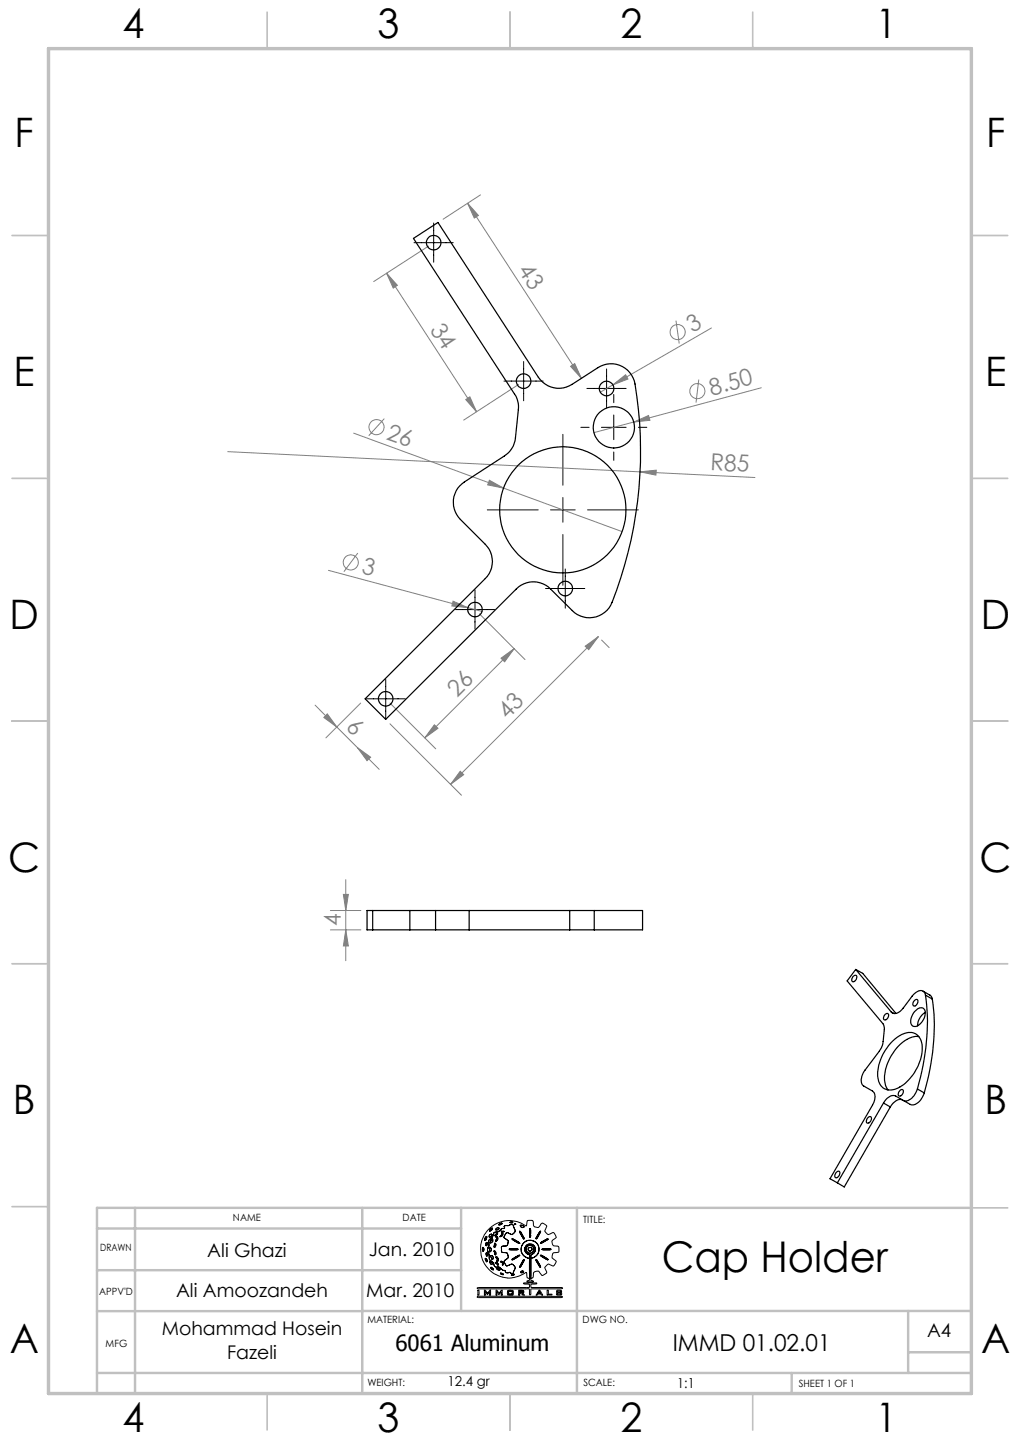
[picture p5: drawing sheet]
<svg xmlns="http://www.w3.org/2000/svg" width="210mm" height="297mm" viewBox="0 0 210 297" stroke-linecap="round" stroke-linejoin="round" font-family="sans-serif">
<g fill="none" stroke="#808080" stroke-width=".21">
<path d="M79.6 56.3l2.2 2.5-.8 .5zM79.6 56.3l18.5 28.5M88.2 50.7l-11.3 7.3M96.3 41.9l2.2 2.5-.9 .5zM96.3 41.9l23.4 36M98.9 40.1l-7.7 5.1M106.8 79.2l-11.3 7.3M117.5 75.5l.8-.6 1.4 3zM126.2 79.3l2.6-2.1 .5 .9zM126.2 79.3l-2.6 1.5M139.2 66l.6 4.8M143.9 78.2l-.6 4.7"/>
<path d="M146.5 67.6l-20.3 11.7M156.7 79.9l-34.4 9.2M46.9 93l84.9 4.2M72.8 89.2l55.3 20.3M79.1 86.2l-3.2 3.5M95.9 82.3l.8-.6 1.4 3.1zM100.8 98.9l2.9 1.6-3.3-.6zM130.5 86.9l3-1.3 .3 1zM131.8 97.2l3.3-.4-.1 1.1zM131.8 97.2l23.6 1.2M67.6 117.5l28.7 7.7M73.7 113.9l-2.9 3.9"/>
<path d="M93.3 123.8l3 1.4-3.3-.4zM96.3 125.2l2.9 .7M98.7 126.4l9.4 9.5M103.2 135.6l2.7-2-2 2.7zM105.9 133.6l-18.4 18.4M120.5 133.1l2.7-2-2 2.7zM123.2 131.1l-30.4 30.4M123.9 131.8l1.5 1.6M64.9 145.2l4.5 4.6M67.4 147l2 2.8-2.7-2zM69.4 149.8l8.7 8.7M73.6 154l2.7 2-.7 .7z"/>
<path d="M74.3 144.8l-7.2 7.2M80.3 144.8l9.4 9.4M80.3 149.1l14.7 14.7M89.4 149.3l.8 .7-2.7 2zM94.8 158.9l.7 .7-2.7 1.9zM68 187.5h6.3M68 191.5h6.3M70.7 184.2h1l-.5 3.3zM71.2 191.5l.5 3.3h-1zM71.2 181.2v16.7"/>
<circle cx="139.5" cy="68.4" r="1.56"/>
<circle cx="77.5" cy="88" r="1.56"/>
<circle cx="143.6" cy="80.6" r="1.55"/>
<circle cx="72.2" cy="115.8" r="1.55"/>
</g>
<g fill="none" stroke="#000" stroke-width=".21">
<path d="M85.2 50h8.1M89.3 45.9v8.1M103.8 78.5h8M107.8 74.5v8M124.9 76v8.1M115.9 89.5v10.4M119.6 88h1.7M120.8 80h8.1M123.8 88h5.1M126.4 81.2v1.7M126.4 85.5v5.1M126.4 93.1v1.7"/>
<path d="M131.4 88h1.8M100.3 105h10.5M113.3 105h5.1M115.9 102.5v5.1M115.9 110.1v10.4M116.4 117.2v8.1M121 105h10.4M79.4 139.9v8.1M93.8 125.6h8M97.8 121.5v8.1M112.3 121.2h8.1M75.4 143.9h8"/>
<path d="M99.3 257.2l.1 .4M99.6 257.2l-.2-.3-.1 .3M99.6 257.2v.3M99.6 257.5l-.1 .2-.1-.1M99.8 255.1v.2M99.9 259.1a.57 .57 0 0 1 .4 .8zM100.1 258.1l.1 .6M100.1 254.7l.1 .4M100.1 254.7l-.3 .4M100.1 258v.1M100.1 258l.3 .3M100.2 255.1l-.2 .3-.1 .1-.1-.2"/>
<path d="M100.2 258.7h.1M100.3 256h-.2v.6l.2-.2M100.3 256v.4M100.4 257.2l.1 .8M100.4 258.3l-.1 .4M100.5 253.3a6 6 0 0 1 7.9-.8l.1-1a.78 .78 0 0 1 1-.1 .78 .78 0 0 1 .3 .9 .86 .86 0 0 0 .9 .5 .86 .86 0 0 0 .7-.8l.3-.1 .8 .5-.1 .6a.84 .84 0 0 0 .5 1.3l1-.4 .4 .4a.55 .55 0 0 1 0 .8l-.6 .4v.6l.2 .5 1.1 .2 .1 1-1.1 .2a.98 .98 0 0 0-.2 1.2l.7 .6-.4 .9-.2 .1-1.1-.5-.7 .8 .4 1.1-.8 .5-.4-.4a.79 .79 0 0 0-1.1-.4 .79 .79 0 0 0-.4 1l-.1 .2-.4 .2v.4l.6 .2-1.4 .1v-.2l.4-.1 .1-.2v-.2l-.5-.2-.1-.8v-.2h-.2a5.9 5.9 0 0 1-7.8-.9 5.9 5.9 0 0 1 .1-7.9zM100.5 258l.1 .2a1.75 1.75 0 0 0 .5 1.5M100.6 256.1l.1 .4-.3 .7M100.7 257.1v-.2h.2l.2 .3M100.7 257.1l.1 .4M100.8 257.5v.3h.2M100.9 255.9l.2 .1"/>
<path d="M100.9 259.8l-.1 .2 .4 .4 .2-.1-.1-.3M100.9 259.8l.4 .2M100.9 253.2l-.1 .3 .1 .1M100.9 255.2l-.3 .3v.6M101 258.7h.4l.1 .2-.1 .5h-.1zM101 255.7l-.1 .2M101.1 254.2h.1v.3l-.2 .3-.3-.1M101.1 254.2l-.4 .5M101.1 259.7l.4 .4M101.1 257.2l-.1 .6M101.2 255.1l.3 .2M101.2 255.1l-.2 .6"/>
<path d="M101.3 252.9l-.4 .3M101.3 252.9l.1 .2M101.4 253.1l-.5 .5M101.5 255.3l-.1 .4-.3 .3M101.5 255.3v.4l-.4 .3M101.5 254.3l-.1 .6-.5 .3M101.5 254.3l-.1 .4-.5 .5M101.7 257.6l.1 .4M101.7 256.6v.3M101.8 257.6h-.1M101.8 257.6l.3 .3M101.8 256.1l.3 .2v.3l-.4 .3"/>
<path d="M101.8 256.1l-.1 .5M101.8 258l.1 .5M102.1 258.9l.1-.1 .4 .5-.2 .5h-.1l.1-.5zM102.1 260v.1M102.1 260l.3 .2M102.1 257.9v.4l-.2 .2M102.1 254.7l.3 .1 .1 .4-.4 .5 .2-.6zM102.2 253l-.1 .3h.1M102.2 254.1l.2-.2v.2M102.2 254.1l-.3 .3M102.2 253.7l-.4 .1-.3 .5M102.2 253.7l-.5 .2-.2 .4"/>
<path d="M102.3 254.3l-.3 .2-.1-.1M102.4 254.1l-.1 .2M102.6 252.8l.1 .1v.2M102.6 252.8l-.4 .2M102.7 253.1l-.5 .2M103.2 254.5l-.2 .1M103.2 253.6l.2 .2 .4-.2h-.3M103.2 253.6h.3M103.2 260l.2 .1M103.2 260l-.2-.2h.3l.2 .2M103.3 257.3v.6l.6 .1M103.3 253.1l-.7 .6h-.4"/>
<path d="M103.3 257.3v.5l.6 .2M103.3 254l-.1 .5M103.3 254l.2 .1a.55 .55 0 0 1-.6 .6l.1-.1M103.4 251.9l-.6 .2M103.4 251.9l-.5 .4h-.2l.1-.2M103.5 260l.1 .5M103.6 253l-.3 .1M103.8 259.7l.1 .5M103.9 253h-.3M103.9 258l.6 .1 .1 .6M103.9 258l.5 .1 .2 .6M103.9 252.5v.5"/>
<path d="M104 254.3l-.2 .6 .3 .3M104 254.3l-.2 .5 .3 .4M104.1 255.2l.5 .3v.4M104.5 256.5l-1.2 .2v.6M104.5 252.4l-.6 .1M104.6 259.1l-.8 .6M104.6 255.9l-.1 .6M104.6 258.7v.4M105 251.8h.6M105 257.2h1.4M105 257.2l-.2 .1 .3 .1M105 251.8l.3 .1"/>
<path d="M105.1 257.4h1.4M105.2 254.2l-.8-.3-.4 .4M105.2 252.2l.5 .2M105.2 252.2l-.7 .2M105.4 259.4l.2 .1M105.4 255.1l.3 .3 1.3 .7-.3-.3M105.4 255.1l.9 .4M105.6 251.8l-.3 .1M105.6 254.1l-.2 .2-.2-.1M105.7 252.4l.1 .5M105.8 252.9l.2 .4M106 253.8l-.4 .3"/>
<path d="M106 252.1h.2l-.3 .1zM106 253.3v.5M106 253.3l.1 .3-.1 .2M106.3 255.5l.4 .3M106.4 257.2h.2l-.1 .2M106.6 258.6l-1.2 .8M106.8 258.8l-1.2 .7M106.9 258.5l-.3 .1M106.9 258.5l.1 .1-.2 .2M107 253.7l.4 .7M107 253.6l.3 .3M107 253.6v.1"/>
<path d="M107.1 252.5l.1 .2M107.2 252.7l.2 .1M107.3 257.2v.6l.3 .6M107.3 257.2l.1 .7 .2 .5M107.3 253.9l.2 .4M107.4 254.4l.4 .8 .2-.1-.2-.4M107.5 254.3l.3 .4M107.6 252.4l-.3-.1-.2 .2M107.6 252.4l.2 .2M107.6 252.4l-.4-.1-.1 .2M107.6 258.4l.9 .6M107.7 256.1l-.4 1.1"/>
<path d="M107.7 256.1l-.3 .5-.1 .6M107.8 259.9l.2-.4-.2-.1-.8 1.4M107.8 259.9l-.3 .4M107.8 252.6l.1 .1M107.9 255.9l-.2 .2M107.9 252.7l-.5 .1M108.1 257.7l.5 .6M108.1 257v.7M108.3 257.5l.3 .4M108.5 256.8l-.2 .7M108.6 258.3l.4 .1v.6l-.1 .1-.4-.1M108.6 257.9l.7 .2"/>
<path d="M108.7 255.5l1.3 .2M108.7 255.5l-.8 .4M108.7 255.5l.6-.1 .7 .3M108.7 257.4l.5 .3M108.7 257.4l.2 .2 .3 .1M109 256.5l.7 .2 .3 .5M109 256.5l.5 .1 .5 .6M109 256.5l-.5 .3M109 256.9l-.2 .2-.1 .3M109 254.3v.4M109 254.7l.2 .1M109 256.9l.4 .1 .1 .2v.3l-.3 .2"/>
<path d="M109 256.9l-.3 .2v.3M109.1 259.2l-.1 2M109.1 259.2l.2 .1v1.8M109.2 254.3l-.1-1.3-.1 1.3M109.2 254.3l.1 .3M109.3 254.6l-.1 .2M109.4 258.4l-.1 .7M109.5 256.3h-.8l-.4 .3-.2 .4M109.5 256.3l.6 .5M109.5 256.3l-.5-.1-.5 .2-.4 .6M109.9 258.2l-.5 .2M110 257.2l-.2 .5-.5 .4"/>
<path d="M110 257.2l-.3 .7-.4 .2M110 255.7l.8 .7M110.1 256.8l.1 .3M110.2 257.7l-.3 .5M110.2 257.1v.6M110.3 258.8l-1 .3M110.3 259.5h.3l.7 1.5zM110.7 254.3l-.4 .9M110.8 256.4l.2 .7-.1 .6M110.8 256.4l.1 .5v.8M110.9 257.7l-.1 .5-.5 .6M110.9 257.7l-.2 .7-.4 .4"/>
<path d="M111 253.9l-.3 .4M111 253.9l.3-.3-.6 1.3-.4 .3M111.6 258.8l-.3-.3 .5 .2 1.1 .8-.5-.2M111.6 258.8l.4 .3M111.6 255.8l-.3 .3 .4-.2M111.7 257.2h1.5M111.7 257.2l-.1 .1 .2 .1M111.8 257.4h1.5M112 259.1l.4 .2M112 255.5l-.4 .3M112.1 255.7l-.4 .2M112.5 255.4l-.4 .3"/>
<path d="M112.6 255.2h.3l-.4 .2M112.6 255.2l-.6 .3M113.2 257.2l.2 .1-.1 .1M98.2 265.3l.2-.1h10.5v-.7h-.9l-.2-.2 2.7-.1v.2l-1.2 .1v.6l6.4 .1 .1 .2-6.4 .1-.1 1.1-.2 .1-.1-1.1-.3-.2-10.2 .1zM98.3 267h17.4l.1 .1-.3 .2h-16.9l-.4-.1zM98.4 265.7h.2v1h-.2zM99.7 265.7l.3 .1 .4 .5 .4-.6h.2v1h-.2v-.6l-.5 .5-.4-.5v.6h-.2zM101.4 261.2l.2 .2M101.4 261.2l-.3-.2-.1 .1 .6 .5v-.2M101.5 260.1l.2 .5M101.7 260.6l.3 .3M102 260.9h.7l.3 .3"/>
<path d="M102.1 260.1l.3 .3M102.1 265.7l.7 .6 .4-.5 .2-.1v1h-.2v-.6l-.4 .5-.5-.5v.6h-.2zM102.3 261.1l-.1 .2 .2 .2 .4 .1 .1-.1-.1-.2M102.3 261.1l.5 .2M102.4 260.2l.2 .3v.1l-.2-.2M103 261.2l.6 .5M103 262.2l.7 .3h-.4zM103.4 260.1v.4h.2M103.6 261.7h.3M103.9 261.7l.2 .4M103.9 260.2l.3 .5M104.1 262.1h.6"/>
<path d="M104.5 265.8l.2-.1 1 .1v.9h-1.2zM104.7 260.6l-.5 .1M104.7 265.9v.7M104.7 266.6h.7M104.7 265.9h.7M105 262l.2 .3h.5M105 262l-.3 .1M105.1 260.4l-.4 .2M105.1 260.4l.5 .1M105.4 265.9v.7M105.6 260.5l.3 .3M105.8 261.7l-.1 .6"/>
<path d="M105.9 262.5l-.1-.1-.6 .2h.4M105.9 262.5l-.3 .1M105.9 260.8l.2 .4-.3 .5M105.9 260.8l.2 .3-.3 .6M106.8 265.7l1 .1v.5l-.3 .1 .5 .3h-.4l-.4-.3h-.2v.3h-.2zM107 265.9l.6 .1M107 266.2h.6M107 265.9v.3M107 260.8v.2M107.5 261.8l-.3 .2M107.5 261.8l.3 .1M107.5 260.3l-.5 .7"/>
<path d="M107.6 266v.2M107.8 261.9l-.2 .2-.4-.1M109 261.2v2M109 263.2h.3M109.3 262.2v1M109.3 261.1v1.1M110.9 265.8h.3l.5 .9-.9-.2-.4 .2zM111.1 266l.1 .3h-.4zM112.7 265.7h.2v.9h.7v.1h-1zM114.7 265.8h.9v.2h-.2v-.1h-.6v.2l.8 .1v.5h-1l-.1-.2 .3-.1v.2h.6v-.3h-.7l-.1-.1z"/>
</g>
<g fill="none" stroke="#c0c0c0" stroke-width=".35">
<path d="M55 2.5v7.5M105 2.5v7.5M155 2.5v7.5M2.5 48.5h7.5M200 48.5h7.5M2.5 98.5h7.5M200 98.5h7.5M2.5 148.5h7.5M200 148.5h7.5M2.5 198.5h7.5M200 198.5h7.5M2.5 248.5h7.5"/>
<path d="M200 248.8h7.5M55 287v7.5M105 287v7.5M155 287v7.5"/>
</g>
<g fill="none" stroke="#c0c0c0" stroke-width=".5">
<path d="M20 253h74.9M27.8 248.8v38.2M74.6 248.8v38.2M94.9 248.8v21.2M118.8 248.8v38.2M200 248.8h-180v38.2M20 270h54.6M20 261.6h74.9M74.6 270h125.4M187 270v12.8M187 278.5h13M20 282.8h180"/>
<path d="M163 282.8v4.2"/>
</g>
<path d="M10 10h190v277h-190z" fill="none" stroke="#c0c0c0" stroke-width=".7"/>
<g fill="#808080">
<path d="M100.8 98.9l2.9 1.6-3.3-.6z"/>
<path d="M93.3 123.8l3 1.4-3.3-.4z"/>
<path d="M130.5 86.9l3-1.3 .3 1z"/>
<path d="M126.2 79.3l2.6-2.1 .5 .9z"/>
<path d="M131.8 97.2l3.3-.4-.1 1.1z"/>
<path d="M117.5 75.5l.8-.6 1.4 3zM96.3 41.9l2.2 2.5-.9 .5z"/>
<path d="M95.9 82.3l.8-.6 1.4 3.1zM79.6 56.3l2.2 2.5-.8 .5z"/>
<path d="M89.4 149.3l.8 .7-2.7 2zM103.2 135.6l2.7-2-2 2.7z"/>
<path d="M94.8 158.9l.7 .7-2.7 1.9zM120.5 133.1l2.7-2-2 2.7z"/>
<path d="M70.7 184.2h1l-.5 3.3zM71.2 191.5l.5 3.3h-1z"/>
<path d="M67.4 147l2 2.8-2.7-2zM73.6 154l2.7 2-.7 .7z"/>
</g>
<g fill="none" stroke="#000" stroke-width=".25">
<path d="M85.1 49.1l5.1-3.3 20.6 31.9a5 5 0 0 0 7 1.5l5.3-3.5a5 5 0 0 1 7.6 3.4 84.4 84.4 0 0 1-5 45.6 5 5 0 0 1-7.9 1.1l-4.5-4.5a4.9 4.9 0 0 0-7 0l-26.9 26.9-4.2-4.3 24.7-24.7a4.9 4.9 0 0 0 0-7.1l-5.1-5.1a5 5 0 0 1 .8-7.7l8.3-5.4a5 5 0 0 0 2.2-3.7l.6-5.8a4.9 4.9 0 0 0-.8-3.2zM76.7 191.5h7.7M76.7 187.5h7.7M76.7 187.5h-1.1v4h1.1M76.7 187.5v4M84.4 191.5h5.3M84.4 187.5h5.3M84.4 187.5v4M89.7 191.5h6.9M89.7 187.5h6.9M89.7 187.5v4M96.6 187.5v4"/>
<path d="M96.6 187.5h35.7v4h-35.7M117.3 187.5v4M122.3 187.5v4M176.2 199.7l-1.8 2.3 7.4 8.9 .3 .8-.3 3.3-.3 .8-3.4 4.6a2.41 2.41 0 0 0-.3 3.3l1.8 1a2.18 2.18 0 0 1 0 2.9l-8.7 15.2 1.5 .8M176.2 199.7l7.3 8.8M176.2 199.7l1.4 .8 6.9 8.2M175.7 201.1a.4 .4 0 0 1 .6-.2 .4 .4 0 0 1 .1 .6 .63 .63 0 0 1-1 .6v-.5zM182.2 208.9a.43 .43 0 0 1 .7-.1 .43 .43 0 0 1-.1 .7 .6 .6 0 0 1-.9 .4l.1-.5zM183.5 214.7a4.8 4.8 0 0 1 4.8-1.9 3.2 3.2 0 0 1 1.6 3.6 9.6 9.6 0 0 1-5.7 8 2.51 2.51 0 0 1-3.4-2.4 9.5 9.5 0 0 1 2.7-7.3zM183.5 208.5l.5 .2M188.3 208.4a1.39 1.39 0 0 1 1.9-.7 2.58 2.58 0 0 1-1 3.4 .98 .98 0 0 1-1.2 .2 .98 .98 0 0 1-.5-1.1l.3-1.1zM188.3 206.1a.41 .41 0 0 1 .6-.2 .41 .41 0 0 1 0 .6 .6 .6 0 0 1-.3 .6 .6 .6 0 0 1-.6-.1v-.5z"/>
<path d="M189.2 213.5a6 6 0 0 0-5.2 3.2 8 8 0 0 0-1.5 7.2l.3 .6M190 204.1l1.6 .9 .3 .8M190.5 208.5a3.3 3.3 0 0 0-1.6 2.8M190.5 205a1.13 1.13 0 0 0-.8-1 1.13 1.13 0 0 0-1.2 .5l-.7 .6-1.9 2.5a1.89 1.89 0 0 1-2.2 1l-.2-.1M190.5 205a46.2 46.2 0 0 1-1.6 19.3M190.5 205l1.4 .8M191.9 205.8a46.2 46.2 0 0 1-1.6 19.3M178.8 230.1a.43 .43 0 0 1 .6 .1 .43 .43 0 0 1-.1 .6 .51 .51 0 0 1-.3 .5 .51 .51 0 0 1-.6-.2v-.5zM181.9 227.2l-9.5 16.4M181.9 227.2l1.4 .8M183.3 228l-9.5 16.5-1.4-.9M185.3 224.6a.41 .41 0 0 1 .6-.1 .41 .41 0 0 1 0 .6 .58 .58 0 0 1-.3 .6 .58 .58 0 0 1-.7-.2l.1-.5z"/>
<path d="M185.8 226.6a1.83 1.83 0 0 0-2.1 .9l-.4 .5M186 226.7l-1.6-1a2.24 2.24 0 0 0-2.5 1.5M188.9 224.3a2.85 2.85 0 0 1-2.7 2.4h-.2M188.9 224.3l1.4 .8M190.3 225.1a2.85 2.85 0 0 1-2.7 2.4l-1.6-.8M172.3 241.3a.37 .37 0 0 1 .6 0 .37 .37 0 0 1 0 .6 .6 .6 0 0 1-.3 .6 .6 .6 0 0 1-.7-.1 1.09 1.09 0 0 1 .4-1.1z"/>
<circle cx="89.3" cy="50" r="1.49"/>
<circle cx="107.8" cy="78.5" r="1.51"/>
<circle cx="124.9" cy="80" r="1.51"/>
<circle cx="126.4" cy="88" r="4.3"/>
<circle cx="115.9" cy="105" r="13"/>
<circle cx="97.8" cy="125.5" r="1.49"/>
<circle cx="116.4" cy="121.2" r="1.51"/>
<circle cx="79.4" cy="143.9" r="1.51"/>
</g>
<text font-size="8.7" x="136.2" y="261.9">Cap Holder</text>
<g font-size="8.4">
<text x="25.2" y="7.9">4</text>
<text x="77.7" y="7.9">3</text>
<text x="127.7" y="7.9">2</text>
<text x="180.2" y="7.9">1</text>
<text x="3" y="30.3">F</text>
<text x="203" y="30.3">F</text>
<text x="2.8" y="79.5">E</text>
<text x="202.8" y="79.5">E</text>
<text x="2" y="129.5">D</text>
<text x="202" y="129.5">D</text>
<text x="1.7" y="179.5">C</text>
<text x="201.7" y="179.5">C</text>
<text x="2.7" y="229.5">B</text>
<text x="202.7" y="229.5">B</text>
<text x="2" y="278.8">A</text>
<text x="202" y="278.8">A</text>
<text x="25.2" y="294.9">4</text>
<text x="77.7" y="294.9">3</text>
<text x="127.7" y="294.9">2</text>
<text x="180.2" y="294.9">1</text>
</g>
<g font-size="4.8" fill="#808080">
<text x="106.6" y="55.7" transform="rotate(57 106.6 55.7)">43</text>
<text x="88.4" y="67.9" transform="rotate(57 88.4 67.9)">34</text>
<text x="142.6" y="68.5" transform="rotate(-30 142.6 68.5)">3</text>
<text x="146.5" y="81.5" transform="rotate(-15 146.5 81.5)">8.50</text>
<text x="79.4" y="90.4" transform="rotate(20 79.4 90.4)">26</text>
<text x="146.2" y="96.8" transform="rotate(3 146.2 96.8)">R85</text>
<text x="74.3" y="118.1" transform="rotate(15 74.3 118.1)">3</text>
<text x="94.1" y="143.8" transform="rotate(-45 94.1 143.8)">26</text>
<text x="71.1" y="149.9" transform="rotate(45 71.1 149.9)">6</text>
<text x="104.5" y="148.3" transform="rotate(-45 104.5 148.3)">43</text>
<text x="70.1" y="190.7" transform="rotate(-90 70.1 190.7)">4</text>
</g>
<text font-size="4.8" x="138.5" y="278.2">IMMD 01.02.01</text>
<text font-size="4.6" x="81.4" y="278.2">6061 Aluminum</text>
<g font-size="3.9">
<text x="42.7" y="258.9">Ali Ghazi</text>
<text x="75.9" y="258.6">Jan. 2010</text>
<text x="36.2" y="267.1">Ali Amoozandeh</text>
<text x="75.4" y="267.1">Mar. 2010</text>
<text x="33.3" y="275.1">Mohammad Hosein</text>
<text x="190.9" y="275.5">A4</text>
<text x="46.8" y="279.9">Fazeli</text>
</g>
<g font-size="2.8">
<text x="92.1" y="285.6">12.4 gr</text>
<text x="139.4" y="286">1:1</text>
</g>
<g font-size="2.1">
<text x="48" y="251.5">NAME</text>
<text x="82.9" y="251.5">DATE</text>
<text x="120.1" y="251.9">TITLE:</text>
<text x="20.6" y="257.7">DRAWN</text>
<text x="20.4" y="266.6">APPV'D</text>
<text x="75.6" y="272.5">MATERIAL:</text>
<text x="120" y="272.5">DWG NO.</text>
<text x="21.8" y="277.4">MFG</text>
<text x="75.6" y="285.5">WEIGHT:</text>
<text x="120.1" y="285.5">SCALE:</text>
<text x="164.5" y="285.6">SHEET 1 OF 1</text>
</g>
</svg>
